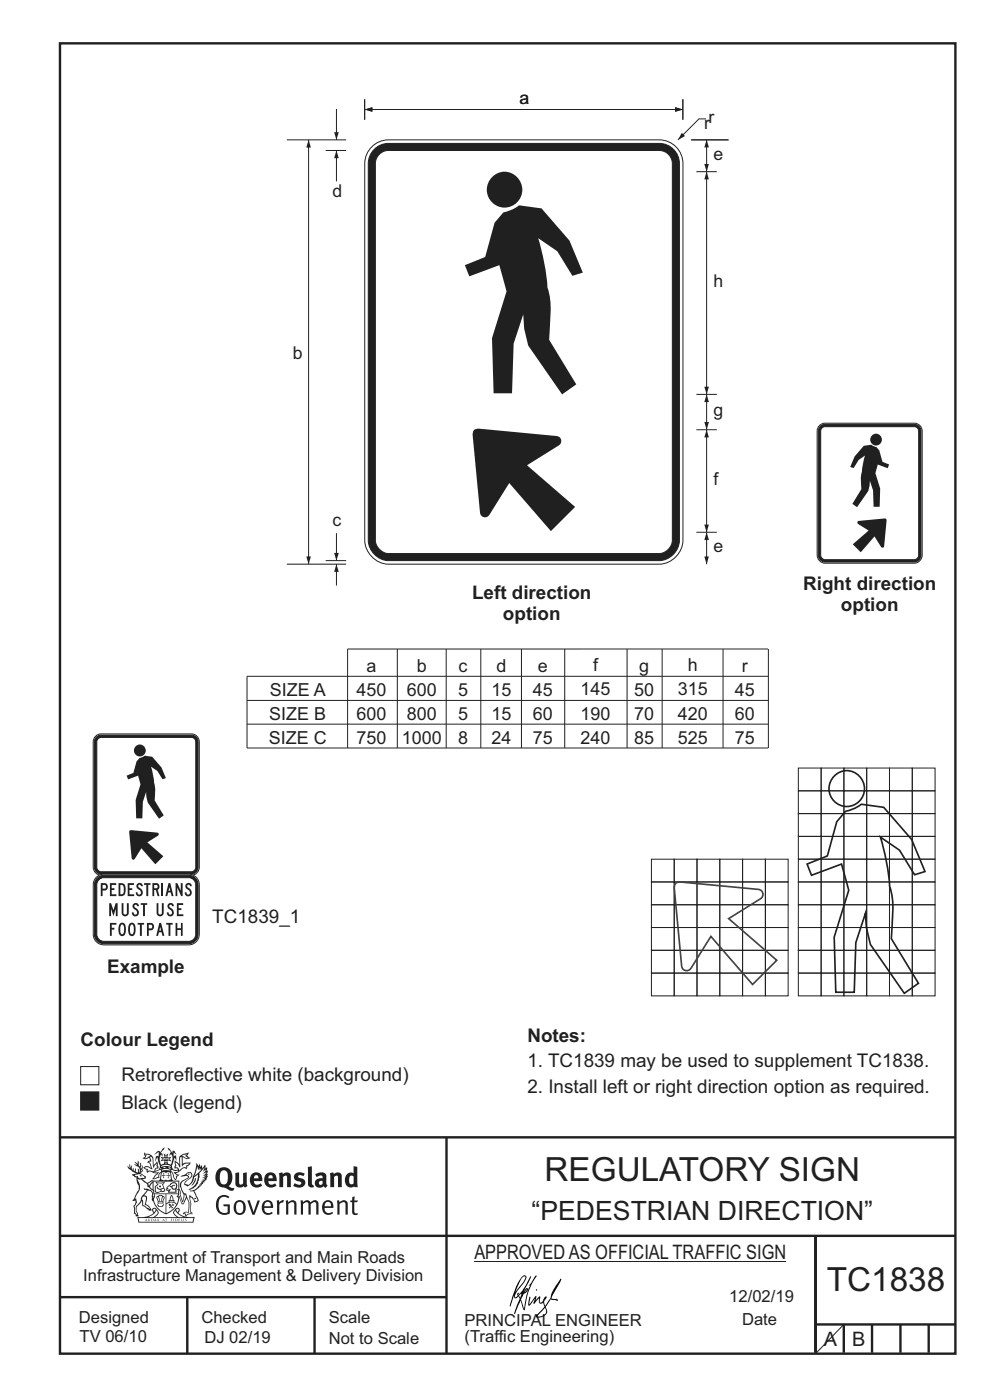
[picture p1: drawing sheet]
<svg xmlns="http://www.w3.org/2000/svg" width="210mm" height="297mm" viewBox="0 0 210 297" stroke-linecap="round" stroke-linejoin="round" font-family="sans-serif">
<g fill="none" stroke="#231f20" stroke-width=".51">
<path d="M12.7 9.2h190v278h-190zM12.7 241.3h190M94.7 241.4v45.8M12.7 275.2h82M12.7 262.2h190.1M39.7 275.2v12M66.7 275.2v12M173 262.2v24.8M173 281h29.7M179 281v6M185 281v6M191 281v6"/>
<path d="M197 281v6"/>
</g>
<path d="M17.1 231.7h3.9v3.8h-3.9z" fill-rule="evenodd" fill="#231f20" stroke="#231f20" stroke-width=".21"/>
<path d="M17.1 226.3h3.9v3.8h-3.9z" fill-rule="evenodd" fill="#fff" stroke="#231f20" stroke-width=".21"/>
<path d="M149.9 36.4v47.3" fill="none" stroke="#231f20" stroke-width=".21"/>
<g fill="#231f20">
<path d="M149.4 82h1l-.5 1.7z"/>
<path d="M149.9 36.4l.5 1.7h-1z"/>
</g>
<path d="M79.2 30.9a4.9 4.9 0 0 1 3.2-1.2h57.4a5 5 0 0 1 5.1 5v80a5.3 5.3 0 0 1-5.1 5h-57.4a5.3 5.3 0 0 1-5-5v-80a5 5 0 0 1 1.8-3.8z" fill-rule="evenodd" fill="#fff" stroke="#231f20" stroke-width=".21"/>
<path d="M79.6 31.4a4.2 4.2 0 0 1 2.8-1h57.4a4.3 4.3 0 0 1 4.3 4.3v80a4.5 4.5 0 0 1-4.3 4.2h-57.4a4.5 4.5 0 0 1-4.3-4.2v-80a4.3 4.3 0 0 1 1.5-3.3z" fill-rule="evenodd" fill="#231f20" stroke="#231f20" stroke-width=".21"/>
<path d="M80.7 32.6l1.1-.6 .6-.1h57.4a2.79 2.79 0 0 1 2.8 2.8v80a3 3 0 0 1-2.8 2.7h-57.4a3 3 0 0 1-2.8-2.7v-80a2.81 2.81 0 0 1 1.1-2.1z" fill-rule="evenodd" fill="#fff" stroke="#231f20" stroke-width=".21"/>
<g fill="#231f20">
<path d="M103.3 40.3a3.8 3.8 0 0 1 7.5 0 3.8 3.8 0 0 1-7.5 0zM106.8 45.1l-1.9 2.2-2 7.2-4.3 1.8 1 2.3 6.3-2.3 1.6 5.5-3.1 9.9 .3 11.7h3.9l.4-10.5 2-6.2 .2 3 .8 3.6 7.2 10.4 3-2.1-5.7-9.5v-1.1a32 32 0 0 0-.1-9.1l-.3-.9a47.2 47.2 0 0 0-1.9-10.5l4 2.8 3.2 5.2 2.2-.7-2.8-6.8-5.9-6.8-4.8-.6-1.7 1z" fill-rule="evenodd"/>
<path d="M100.5 91.2l1-.3 16.6 1.6a1.07 1.07 0 0 1 .9 .8 1.07 1.07 0 0 1-.4 1.2l-6.8 4.2 10.2 8.9-5.1 5.1-8.9-10.2-4.2 6.8a1.07 1.07 0 0 1-1.2 .4 1.07 1.07 0 0 1-.8-1l-1.6-16.5z" fill-rule="evenodd"/>
</g>
<path d="M77.4 23.2h67.5M144.9 21.1v4.3" fill="none" stroke="#231f20" stroke-width=".21"/>
<g fill="#231f20">
<path d="M143.2 22.7l1.7 .5-1.7 .5z"/>
<path d="M77.4 23.2l1.6-.5v1z"/>
</g>
<path d="M149.8 25.2h-1.5l-4.5 4.5" fill="none" stroke="#231f20" stroke-width=".21"/>
<path d="M144.6 28.2l.7 .7-1.5 .8z" fill="#231f20"/>
<path d="M147.7 36.4h4.4M149.9 29.6v6.8" fill="none" stroke="#231f20" stroke-width=".21"/>
<g fill="#231f20">
<path d="M149.4 34.8h1l-.5 1.6z"/>
<path d="M149.9 29.6l.5 1.7h-1z"/>
</g>
<path d="M77.4 23.2h67.5M144.9 21.1v4.3M146.6 29.7h7.9" fill="none" stroke="#231f20" stroke-width=".21"/>
<g fill="#231f20">
<path d="M143.2 22.7l1.7 .5-1.7 .5z"/>
<path d="M77.4 23.2l1.6-.5v1z"/>
</g>
<path d="M146.6 29.7h7.9M147.7 83.7h4.4M147.7 112.9h4.4M149.9 112.9v6.8" fill="none" stroke="#231f20" stroke-width=".21"/>
<g fill="#231f20">
<path d="M149.9 112.9l.5 1.7h-1z"/>
<path d="M149.4 118.1h1l-.5 1.6z"/>
</g>
<path d="M149.9 91.2v21.7" fill="none" stroke="#231f20" stroke-width=".21"/>
<g fill="#231f20">
<path d="M149.4 111.3h1l-.5 1.6z"/>
<path d="M149.9 91.2l.5 1.6h-1z"/>
</g>
<path d="M147.7 91.2h4.4M149.9 83.7v7.5" fill="none" stroke="#231f20" stroke-width=".21"/>
<g fill="#231f20">
<path d="M149.9 83.7l.5 1.6h-1z"/>
<path d="M149.4 89.5h1l-.5 1.7z"/>
</g>
<path d="M60.9 29.7h12.5M65.5 29.7v90M69.1 31.9h4.3M60.9 119.7h12.5M69.1 118.9h4.3" fill="none" stroke="#231f20" stroke-width=".21"/>
<g fill="#231f20">
<path d="M65 118.1h1l-.5 1.6z"/>
<path d="M65.5 29.7l.5 1.6h-1z"/>
</g>
<path d="M71.4 113.1v5.8" fill="none" stroke="#231f20" stroke-width=".21"/>
<path d="M70.9 117.3h1l-.5 1.6z" fill="#231f20"/>
<path d="M71.4 23.1v6.6" fill="none" stroke="#231f20" stroke-width=".21"/>
<path d="M70.9 28h1l-.5 1.7z" fill="#231f20"/>
<path d="M71.4 119.7v4.5" fill="none" stroke="#231f20" stroke-width=".21"/>
<path d="M71.4 119.7l.5 1.6h-1z" fill="#231f20"/>
<path d="M71.4 31.9v6.6" fill="none" stroke="#231f20" stroke-width=".21"/>
<path d="M71.4 31.9l.5 1.7h-1z" fill="#231f20"/>
<path d="M77.4 21.1v4.3" fill="none" stroke="#231f20" stroke-width=".21"/>
<path d="M173.8 90.3l.8-.5h.4h19a1.67 1.67 0 0 1 1.6 1.6v26.4a1.75 1.75 0 0 1-1.6 1.7h-19a1.73 1.73 0 0 1-1.7-1.7v-26.4l.1-.4z" fill-rule="evenodd" fill="#fff" stroke="#231f20" stroke-width=".21"/>
<path d="M174.2 90.3l.8-.3h19a1.42 1.42 0 0 1 1.4 1.4v26.4a1.5 1.5 0 0 1-1.4 1.4h-19a1.48 1.48 0 0 1-1.4-1.4v-26.4l.1-.4z" fill-rule="evenodd" fill="#231f20" stroke="#231f20" stroke-width=".21"/>
<path d="M174.4 90.8l.6-.3h19a.93 .93 0 0 1 .9 .9v26.4a1.01 1.01 0 0 1-.9 .9h-19a.99 .99 0 0 1-.9-.9v-26.4z" fill-rule="evenodd" fill="#fff" stroke="#231f20" stroke-width=".21"/>
<g fill="#231f20">
<path d="M184.6 93.3a1.25 1.25 0 0 0 2.5 0 1.25 1.25 0 0 0-2.5 0zM183.2 94.6l1.6-.2 1.1 .5 .6 .7 .7 2.4 1.4 .6-.3 .7-2.1-.7-.5 1.8 1 3.3-.1 3.8h-1.3l-.1-3.5-.7-2-.3 2.2-2.4 3.4-1-.7 1.9-3.1a17.3 17.3 0 0 1 .6-6.6l.2-.5-1.4 .9-1 1.7-.7-.2 .9-2.3z" fill-rule="evenodd"/>
<path d="M182 110.6l5.7-.6 .3 .1 .1 .3-.6 5.7-.4 .1-.2-.1-1.4-2.3-2.9 3.4-1.7-1.7 3.4-2.9-2.3-1.5-.1-.1z" fill-rule="evenodd"/>
</g>
<g fill="none" stroke="#231f20" stroke-width=".35">
<path d="M179.4 172.1l1.6-.5 1.7-1 4.8 .7 5.9 6.8 2.8 6.8-2.2 .7-3.2-5.2-4-2.8a47.2 47.2 0 0 1 1.9 10.4 20.8 20.8 0 0 1 .5 8.9l-.1 2.3 5.7 9.4-3 2.1-7.2-10.3-.8-3.6-.2-3-2.1 6.2-.3 10.5h-3.9l-.3-11.7 3-9.9-1.5-5.6-6.4 2.4-.9-2.4 4.3-1.7 2-7.3z"/>
<circle cx="179.6" cy="167.3" r="3.8"/>
</g>
<g fill="none" stroke="#231f20" stroke-width=".21">
<path d="M169.4 162.9h4.8v4.9h-4.8zM169.4 167.8h4.8v4.8h-4.8zM169.4 172.6h4.8v4.9h-4.8zM169.4 177.5h4.8v4.8h-4.8zM174.2 162.9h4.8v4.9h-4.8zM174.2 167.8h4.8v4.8h-4.8zM174.2 172.6h4.8v4.9h-4.8zM174.2 177.5h4.8v4.8h-4.8zM179 162.9h4.9v4.9h-4.9zM179 167.8h4.9v4.8h-4.9zM179 172.6h4.9v4.9h-4.9zM179 177.5h4.9v4.8h-4.9z"/>
<path d="M183.9 162.9h4.8v4.9h-4.8zM183.9 167.8h4.8v4.8h-4.8zM183.9 172.6h4.8v4.9h-4.8zM183.9 177.5h4.8v4.8h-4.8zM188.7 162.9h4.8v4.9h-4.8zM188.7 167.8h4.8v4.8h-4.8zM188.7 172.6h4.8v4.9h-4.8zM188.7 177.5h4.8v4.8h-4.8zM193.5 162.9h4.9v4.9h-4.9zM193.5 167.8h4.9v4.8h-4.9zM193.5 172.6h4.9v4.9h-4.9zM193.5 177.5h4.9v4.8h-4.9z"/>
<path d="M138.2 182.3h4.8v4.8h-4.8zM138.2 187.1h4.8v4.9h-4.8zM138.2 192h4.8v4.8h-4.8zM138.2 196.8h4.8v4.8h-4.8zM143 182.3h4.9v4.8h-4.9zM143 187.1h4.9v4.9h-4.9zM143 192h4.9v4.8h-4.9zM143 196.8h4.9v4.8h-4.9zM147.9 182.3h4.8v4.8h-4.8zM147.9 187.1h4.8v4.9h-4.8zM147.9 192h4.8v4.8h-4.8zM147.9 196.8h4.8v4.8h-4.8z"/>
<path d="M152.7 182.3h4.8v4.8h-4.8zM152.7 187.1h4.8v4.9h-4.8zM152.7 192h4.8v4.8h-4.8zM152.7 196.8h4.8v4.8h-4.8zM157.5 182.3h4.9v4.8h-4.9zM157.5 187.1h4.9v4.9h-4.9zM157.5 192h4.9v4.8h-4.9zM157.5 196.8h4.9v4.8h-4.9zM162.4 182.3h4.8v4.8h-4.8zM162.4 187.1h4.8v4.9h-4.8zM162.4 192h4.8v4.8h-4.8zM162.4 196.8h4.8v4.8h-4.8z"/>
<path d="M169.4 182.3h4.8v4.8h-4.8zM169.4 187.1h4.8v4.9h-4.8zM169.4 192h4.8v4.8h-4.8zM169.4 196.8h4.8v4.8h-4.8zM174.2 182.3h4.8v4.8h-4.8zM174.2 187.1h4.8v4.9h-4.8zM174.2 192h4.8v4.8h-4.8zM174.2 196.8h4.8v4.8h-4.8zM179 182.3h4.9v4.8h-4.9zM179 187.1h4.9v4.9h-4.9zM179 192h4.9v4.8h-4.9zM179 196.8h4.9v4.8h-4.9z"/>
<path d="M183.9 182.3h4.8v4.8h-4.8zM183.9 187.1h4.8v4.9h-4.8zM183.9 192h4.8v4.8h-4.8zM183.9 196.8h4.8v4.8h-4.8zM188.7 182.3h4.8v4.8h-4.8zM188.7 187.1h4.8v4.9h-4.8zM188.7 192h4.8v4.8h-4.8zM188.7 196.8h4.8v4.8h-4.8zM193.5 182.3h4.9v4.8h-4.9zM193.5 187.1h4.9v4.9h-4.9zM193.5 192h4.9v4.8h-4.9zM193.5 196.8h4.9v4.8h-4.9z"/>
<path d="M138.2 201.6h4.8v4.9h-4.8zM138.2 206.5h4.8v4.8h-4.8zM143 201.6h4.9v4.9h-4.9zM143 206.5h4.9v4.8h-4.9zM147.9 201.6h4.8v4.9h-4.8zM147.9 206.5h4.8v4.8h-4.8zM152.7 201.6h4.8v4.9h-4.8zM152.7 206.5h4.8v4.8h-4.8zM157.5 201.6h4.9v4.9h-4.9zM157.5 206.5h4.9v4.8h-4.9zM162.4 201.6h4.8v4.9h-4.8zM162.4 206.5h4.8v4.8h-4.8z"/>
<path d="M169.4 201.6h4.8v4.9h-4.8zM169.4 206.5h4.8v4.8h-4.8zM174.2 201.6h4.8v4.9h-4.8zM174.2 206.5h4.8v4.8h-4.8zM179 201.6h4.9v4.9h-4.9zM179 206.5h4.9v4.8h-4.9zM183.9 201.6h4.8v4.9h-4.8zM183.9 206.5h4.8v4.8h-4.8zM188.7 201.6h4.8v4.9h-4.8zM188.7 206.5h4.8v4.8h-4.8zM193.5 201.6h4.9v4.9h-4.9zM193.5 206.5h4.9v4.8h-4.9z"/>
</g>
<path d="M143.3 187.4l1-.3 16.5 1.6a1.07 1.07 0 0 1 1 .8 1.07 1.07 0 0 1-.5 1.2l-6.7 4.2 10.2 8.8-2.6 2.6-2.6 2.6-8.8-10.2-4.2 6.7a1.07 1.07 0 0 1-1.2 .5 1.07 1.07 0 0 1-.8-1l-1.6-16.6z" fill="none" stroke="#414142" stroke-width=".35"/>
<path d="M20.3 156.2l.7-.4 .4-.1h19.2a1.68 1.68 0 0 1 1.7 1.7v26.6a1.75 1.75 0 0 1-1.7 1.7h-19.2a1.76 1.76 0 0 1-1.6-1.7v-26.6v-.5z" fill-rule="evenodd" fill="#fff" stroke="#231f20" stroke-width=".21"/>
<path d="M20.6 156.2l.8-.2h19.2a1.43 1.43 0 0 1 1.4 1.4v26.6a1.5 1.5 0 0 1-1.4 1.5h-19.2a1.51 1.51 0 0 1-1.4-1.5v-26.6l.1-.5z" fill-rule="evenodd" fill="#231f20" stroke="#231f20" stroke-width=".21"/>
<path d="M20.8 156.7l.6-.2h19.2a.93 .93 0 0 1 .9 .9v26.6a1.01 1.01 0 0 1-.9 1h-19.2a1.02 1.02 0 0 1-.9-1v-26.6z" fill-rule="evenodd" fill="#fff" stroke="#231f20" stroke-width=".21"/>
<g fill="#231f20">
<path d="M28.4 159.2a1.26 1.26 0 0 1 2.5 0 1.26 1.26 0 0 1-2.5 0zM29.6 160.8l-.6 .8-.7 2.4-1.4 .6 .3 .8 2.1-.8 .5 1.8-1 3.3 .1 3.9h1.3l.1-3.5 .7-2.1 .3 2.2 2.4 3.5 1-.7-1.9-3.2a17.5 17.5 0 0 0-.6-6.6l-.2-.5 1.4 .9 1.1 1.7 .7-.2-.9-2.3-2-2.2-1.6-.3z" fill-rule="evenodd"/>
<path d="M27.5 176.2l.3-.1 5.8 .7 .1 .3-.2 .2-2.2 1.4 3.4 3-1.8 1.7-2.9-3.4-1.4 2.3-.2 .1-.4-.1-.6-5.8z" fill-rule="evenodd"/>
</g>
<path d="M20.4 186.1l1-.6h.6h18a2.26 2.26 0 0 1 2.3 2.2v10.5a2.26 2.26 0 0 1-2.3 2.3h-18a2.26 2.26 0 0 1-2.2-2.3v-10.5l.1-.6z" fill-rule="evenodd" fill="#fff" stroke="#231f20" stroke-width=".21"/>
<path d="M20.6 186.3l.9-.5 .5-.1h18a2.01 2.01 0 0 1 2 2v10.5a2.01 2.01 0 0 1-2 2h-18a2.01 2.01 0 0 1-2-2v-10.5l.1-.5z" fill-rule="evenodd" fill="#231f20" stroke="#231f20" stroke-width=".21"/>
<path d="M20.8 186.8l.8-.5 .4-.1h18a1.51 1.51 0 0 1 1.5 1.5v10.5a1.51 1.51 0 0 1-1.5 1.5h-18a1.51 1.51 0 0 1-1.5-1.5v-10.5z" fill-rule="evenodd" fill="#fff" stroke="#231f20" stroke-width=".21"/>
<g fill="#231f20">
<path d="M23.3 195.8h1.4v.4h-1v.6h.6v.4h-.6v1.4h-.4z"/>
<path d="M29.2 195.8h1.4v.4h-.5v2.4h-.4v-2.4h-.5z"/>
<path d="M35.3 195.8h1.3v.4h-.5v2.4h-.4v-2.4h-.4z"/>
<path d="M37.2 195.8h.4v1.1h.8v-1.1h.3v2.8h-.3v-1.3h-.8v1.3h-.4z"/>
<path d="M23.2 191.6h.4l.5 1.5 .4-1.5h.5v2.8h-.4v-1.6l-.5 1.6-.5-1.6v1.6h-.4z"/>
<path d="M25.8 191.6h.4v2.1a.36 .36 0 0 0 .4 .3 .36 .36 0 0 0 .3-.3v-2.1h.4v2.1a.75 .75 0 0 1-.7 .7 .75 .75 0 0 1-.8-.7z"/>
<path d="M28.3 191.8a.68 .68 0 0 1 .8-.2 .68 .68 0 0 1 .4 .7h-.4a.3 .3 0 0 0-.3-.4 .3 .3 0 0 0-.3 .3v.2a1.12 1.12 0 0 1 .6 1.9 .76 .76 0 0 1-.8 0 .76 .76 0 0 1-.3-.7h.4a.4 .4 0 0 0 .5 .4 .4 .4 0 0 0 .1-.7l-.1-.1a.89 .89 0 0 1-.6-1.4z"/>
<path d="M29.9 191.6h1.3v.4h-.5v2.4h-.4v-2.4h-.4z"/>
<path d="M33.2 191.6h.4v2.1a.36 .36 0 0 0 .4 .3 .36 .36 0 0 0 .3-.3v-2.1h.4v2.1a.75 .75 0 0 1-.7 .7 .75 .75 0 0 1-.8-.7z"/>
<path d="M35.7 191.8a.68 .68 0 0 1 .8-.2 .68 .68 0 0 1 .4 .7h-.4a.3 .3 0 0 0-.3-.4 .3 .3 0 0 0-.3 .3l.1 .2a1.12 1.12 0 0 1 .5 1.9 .76 .76 0 0 1-.8 0 .76 .76 0 0 1-.3-.7h.4a.4 .4 0 0 0 .5 .4 .4 .4 0 0 0 .1-.7l-.1-.1a.89 .89 0 0 1-.6-1.4z"/>
<path d="M37.5 191.6h1.4v.4h-1v.7h.6v.4h-.6v.9h1v.4h-1.4z"/>
<path d="M23.3 187.4h1.3v.4h-.9v.6h.6v.4h-.6v.9h1v.4h-1.4z"/>
<path d="M27.1 187.4h1.3v.4h-.9v.6h.6v.4h-.6v.9h1v.4h-1.4z"/>
<path d="M29.1 187.5a.68 .68 0 0 1 .8-.1 .68 .68 0 0 1 .4 .6h-.4a.3 .3 0 0 0-.3-.3 .3 .3 0 0 0-.3 .3l.1 .2a1.12 1.12 0 0 1 .5 1.9 .76 .76 0 0 1-.8 0 .76 .76 0 0 1-.3-.8h.4a.4 .4 0 0 0 .5 .5 .4 .4 0 0 0 .1-.7l-.1-.2a.89 .89 0 0 1-.6-1.4z"/>
<path d="M30.6 187.4h1.3v.3h-.5v2.4h-.4v-2.4h-.4z"/>
<path d="M25.4 196l-.3 1.2a1.17 1.17 0 0 0 .8 1.4 1.31 1.31 0 0 0 .8-1.7 .81 .81 0 0 0-.3-1 .81 .81 0 0 0-1 .1zM25.7 196.2l.2-.1a1.52 1.52 0 0 1 0 2.1 1.44 1.44 0 0 1-.2-2z"/>
<path d="M27.5 196l-.3 1.2a1.17 1.17 0 0 0 .8 1.4 1.31 1.31 0 0 0 .8-1.7 .81 .81 0 0 0-.3-1 .81 .81 0 0 0-1 .1zM27.8 196.2l.2-.1a1.52 1.52 0 0 1 0 2.1 1.44 1.44 0 0 1-.2-2z"/>
<path d="M31.2 195.8v2.8h.4v-1.2a.82 .82 0 0 0 1.1-.6 .82 .82 0 0 0-.7-1zM31.6 196.2h.4a.42 .42 0 0 1 .3 .4 .42 .42 0 0 1-.3 .4h-.4z"/>
<path d="M34 196.7l.2 .7h-.4zM33.8 195.8l-.7 2.8h.4l.2-.8h.6l.2 .8h.4l-.7-2.8z"/>
<path d="M21.4 187.4v2.7h.4v-1.2a.82 .82 0 0 0 1.1-.5 .82 .82 0 0 0-.7-1zM21.8 187.8h.4a.42 .42 0 0 1 .3 .3 .42 .42 0 0 1-.3 .4h-.4z"/>
<path d="M25.1 187.4v2.7a1.12 1.12 0 0 0 1.4-.4 2.5 2.5 0 0 0-.2-2.2zM25.5 187.8a.75 .75 0 0 1 .8 1l-.2 .8-.6 .1z"/>
<path d="M32.3 187.4v2.7h.4v-1.3h.4l.3 1.3h.4l-.4-1.3a.76 .76 0 0 0 .4-.8 .76 .76 0 0 0-.6-.6zM32.7 187.8h.6l.1 .3-.1 .3h-.6z"/>
</g>
<path d="M34.5 187.4v2.7" fill="none" stroke="#231f20" stroke-width=".38"/>
<g fill="#231f20">
<path d="M37.2 187.4h.4l.7 1.6v-1.6h.4v2.7h-.3l-.8-1.8v1.8h-.4z"/>
<path d="M39.5 187.5a.68 .68 0 0 1 .8-.1 .68 .68 0 0 1 .4 .6h-.4a.3 .3 0 0 0-.3-.3 .3 .3 0 0 0-.3 .3v.2a1.12 1.12 0 0 1 .6 1.9 .76 .76 0 0 1-.8 0 .76 .76 0 0 1-.3-.8h.4a.4 .4 0 0 0 .5 .5 .4 .4 0 0 0 .1-.7l-.1-.2a.89 .89 0 0 1-.6-1.4z"/>
<path d="M35.9 188.2l.2 .8h-.4zM35.7 187.4l-.6 2.7h.4l.2-.7h.5l.2 .7h.4l-.7-2.7z"/>
</g>
<g fill="none" stroke="#231f20" stroke-width=".21">
<path d="M84.3 137.7v21M94.6 137.7v21M102 137.7v21M110.6 137.7v21M119.8 137.7v21M133 137.7v21M140.5 137.7v21M153.4 137.7v21M162.9 137.7h-89.2v21M163 137.7l-.1 21h-110.5v-15.2M52.4 148.6h110.6M52.4 143.5h110.5"/>
<path d="M52.4 153.6h110.5"/>
</g>
<g fill="#231f20">
<path d="M47 248.5a2.55 2.55 0 0 0 0 2.7l.3 .1a.81 .81 0 0 0 1-.9v-.6a1.04 1.04 0 0 0-1.1-1.5zM46.3 248.1a1.82 1.82 0 0 1 2.1-.2 1.82 1.82 0 0 1 .9 1.9 2.29 2.29 0 0 1-.8 1.9l.7 .3h.5l-.2 .6a2.87 2.87 0 0 1-2-.7 2.12 2.12 0 0 1-1.6-3.1z" fill-rule="evenodd"/>
<path d="M49.9 248.9l.8-.2v2a.46 .46 0 0 0 .3 .6 .46 .46 0 0 0 .6-.3v-2.1l.7-.2v2.4l.2 .5-.5 .4-.3-.3a1.02 1.02 0 0 1-1.2 .2 1.02 1.02 0 0 1-.6-1.1z" fill-rule="evenodd"/>
<path d="M54 249.5l-.1 .5h.9a.49 .49 0 0 0-.2-.6 .49 .49 0 0 0-.6 .1zM53.4 249.1a1.34 1.34 0 0 1 1.6-.2 1.34 1.34 0 0 1 .7 1.5v.2h-1.8a.77 .77 0 0 0 .5 .8 .77 .77 0 0 0 .9-.4l.3 .5a1.59 1.59 0 0 1-2 .2 1.59 1.59 0 0 1-.5-2z" fill-rule="evenodd"/>
<path d="M57.1 249.5l-.2 .5h1a.49 .49 0 0 0-.2-.6 .49 .49 0 0 0-.6 .1zM56.4 249.1a1.34 1.34 0 0 1 1.6-.2 1.34 1.34 0 0 1 .7 1.5v.2h-1.8a.77 .77 0 0 0 .5 .8 .77 .77 0 0 0 .9-.4l.4 .5a1.59 1.59 0 0 1-2.1 .2 1.59 1.59 0 0 1-.5-2z" fill-rule="evenodd"/>
<path d="M59.2 248.9l.7-.2 .1 .4a.95 .95 0 0 1 1-.3 .95 .95 0 0 1 .7 .8v2.3h-.8v-2.3a.46 .46 0 0 0-.8 .1v2.2h-.8z" fill-rule="evenodd"/>
<path d="M62.6 249.1a1.75 1.75 0 0 1 2-.1l-.2 .5-.6-.2a.43 .43 0 0 0-.6 .3l.4 .3a1.04 1.04 0 0 1 1.2 1.1 1.04 1.04 0 0 1-1.4 1l-1.2-.4 .3-.6 1 .4 .4-.4a.88 .88 0 0 0-1-.5l-.4-.2-.1-.4z" fill-rule="evenodd"/>
<path d="M65.3 247.6l.8-.2 .1 3.8 .3 .2 .1 .5a.88 .88 0 0 1-1-.1 .88 .88 0 0 1-.3-1z" fill-rule="evenodd"/>
<path d="M67.8 250.6a.43 .43 0 0 0-.1 .7 .43 .43 0 0 0 .7-.1v-.7zM66.8 249.2a1.7 1.7 0 0 1 2.4 .1v1.8l.3 .4-.4 .5-.5-.3a1.03 1.03 0 0 1-1.7-.2 1.03 1.03 0 0 1 .8-1.5h.7v-.4a.8 .8 0 0 0-1.2 .1z" fill-rule="evenodd"/>
<path d="M70 248.9l.7-.2 .1 .4a.95 .95 0 0 1 1-.3 .95 .95 0 0 1 .7 .8v2.3h-.8v-2.3a.46 .46 0 0 0-.8 .1v2.2h-.8z" fill-rule="evenodd"/>
<path d="M74.3 249.5a1.48 1.48 0 0 0 0 1.7h.5l.2-.1v-1.5l-.3-.2zM75 247.4l.8 .1 .1 4.4h-.7l-.1-.2a1.26 1.26 0 0 1-1.4 0 1.26 1.26 0 0 1-.5-1.3 1.29 1.29 0 0 1 .4-1.3 1.29 1.29 0 0 1 1.4-.2z" fill-rule="evenodd"/>
<path d="M46.4 253.9a1.72 1.72 0 0 1 2.3 0l-.3 .3a1.24 1.24 0 0 0-1.4-.2 1.24 1.24 0 0 0-.6 1.4 1.49 1.49 0 0 0 1.2 2l.7-.2v-1.3h-.8l-.1-.4h1.4v1.9a1.93 1.93 0 0 1-2.3 0 1.93 1.93 0 0 1-.7-2.2l.2-.7z" fill-rule="evenodd"/>
<path d="M50.4 255.1a1.65 1.65 0 0 0 .2 2.2 .99 .99 0 0 0 1-1.4 .78 .78 0 0 0-.4-.8 .78 .78 0 0 0-.8 0zM50 254.9a1.33 1.33 0 0 1 1.6-.1 1.33 1.33 0 0 1 .5 1.4 1.31 1.31 0 0 1-1.3 1.6 1.31 1.31 0 0 1-1.2-1.6v-.6z" fill-rule="evenodd"/>
<path d="M52.5 254.7l.5-.1 .8 2.6 .8-2.5h.5l-1.1 3h-.5z" fill-rule="evenodd"/>
<path d="M56.3 255.2l-.2 .7h1.3a.7 .7 0 0 0-.3-.8 .7 .7 0 0 0-.8 .1zM55.9 255a1.22 1.22 0 0 1 1.5-.2 1.22 1.22 0 0 1 .5 1.5h-1.8a.93 .93 0 0 0 .5 1 .93 .93 0 0 0 1.1-.2l.2 .3a1.43 1.43 0 0 1-1.8 .1 1.43 1.43 0 0 1-.6-1.7z" fill-rule="evenodd"/>
<path d="M58.7 254.7l.4-.1 .1 .5 .4-.4 .6-.1-.1 .6a.66 .66 0 0 0-.9 .6v1.9h-.4z" fill-rule="evenodd"/>
<path d="M60.6 254.8l.4-.2 .1 .5a.94 .94 0 0 1 1-.5 .94 .94 0 0 1 .8 .8v2.3h-.5l-.1-2.5a.81 .81 0 0 0-1.2 .3v2.2h-.4z" fill-rule="evenodd"/>
<path d="M63.7 254.7l.5-.1 .1 .5 .4-.3a.78 .78 0 0 1 1.2 .3 .9 .9 0 0 1 .9-.5 .9 .9 0 0 1 .8 .8v2.3h-.5l-.1-2.5a.67 .67 0 0 0-1.1 .3v2.2h-.5v-2.4l-.4-.2-.7 .4v2.2h-.5z" fill-rule="evenodd"/>
<path d="M69.1 255.2l-.2 .7h1.3a.7 .7 0 0 0-.3-.8 .7 .7 0 0 0-.8 .1zM68.7 255a1.22 1.22 0 0 1 1.5-.2 1.22 1.22 0 0 1 .5 1.5h-1.8a.93 .93 0 0 0 .4 1 .93 .93 0 0 0 1.2-.2l.2 .3a1.44 1.44 0 0 1-1.8 .1 1.44 1.44 0 0 1-.6-1.7z" fill-rule="evenodd"/>
<path d="M71.5 254.8l.4-.2 .1 .5a.94 .94 0 0 1 1-.5 .94 .94 0 0 1 .8 .8v2.3h-.5l-.1-2.5a.81 .81 0 0 0-1.2 .3v2.2h-.4z" fill-rule="evenodd"/>
<path d="M74.7 253.9l.5-.1v.9h.7l-.1 .4h-.6v2.1l.1 .2h.5l.1 .3a.75 .75 0 0 1-1.2-.6v-2h-.4v-.4h.4z" fill-rule="evenodd"/>
<path d="M30.8 244.9l1.1 .3-.9 .5h-.4l.6-.5zM31.8 245.5l.2-.1a2.44 2.44 0 0 1 .5 1.9l.1 .5 .6-1-.1 .6 .3 .3a.57 .57 0 0 0-.6 .8l-1-.2-.5 .2 .2-.5-.8-.3 .7-.1 .9 .5 .1-.1-.6-1.3-.2-.1 .5-.1zM30.7 244.4l-.1 .5 .2 .4-.6 .4a1.04 1.04 0 0 0 1.4-.1l.2 .6-.3 .1-.2 .4a.94 .94 0 0 1 .8 1.1l-.2-.1a1.16 1.16 0 0 0-1.5-.1l.3 .4 .4 .2 .1 .5 .2 .1 .1-.2a.94 .94 0 0 1 1.1 .3h.8l-1.2 1.2a1.13 1.13 0 0 0 1.2-.2l.4-.1v-.4l.4-.7a.83 .83 0 0 0-.6 1h-.3l-.7 .3 1.1-1.4-.5 .2-.5-.1 1.3-.5-.1-.2-.9 .4v-.3l.2-.2 .3 .1 .1-.3-.2-.4 .1-.6-.2-.3-.7 .9v-.7a1.42 1.42 0 0 0-1.6-1.8z" fill-rule="evenodd"/>
<path d="M38.5 245.3l.5-.3 .7-.1-.6 .3 .8 .5h-.3zM38.3 245.5h.2l.1 2a1.69 1.69 0 0 1 1.6-.7l-.8 .5 .1 .5a1.1 1.1 0 0 0-1.5 .6l-.1-.5-.2-.2h-.5l.3-.4-.3-.7a1.42 1.42 0 0 1 .9 1.1l.2-.1zM37.1 246.2l.1 1-.2 .3 .1 .5 .5-.1 .2 .2a.96 .96 0 0 1-1.2-.1l-.1 .1a1.06 1.06 0 0 0 1.3 .2v.1a.72 .72 0 0 1-.9 .2l.2 .5 .6 .2-.4 .2-.1 .7-.2-.4-.4-1.1-.4-.4 .4 .9a1.54 1.54 0 0 0 .7 1.2l.2-.3a.58 .58 0 0 1 .4-.7l.2-.2h-.3l-.5-.3 .9-.5a.93 .93 0 0 1 1.2-.5v.2l.2-.2 .1-.5a.99 .99 0 0 0 .7-.8l-1.3 .1-.3 .2-.1-1.4 .9 .4 .9-.3h-.4l-.5-.4 .4-.7-.6 .2a1.46 1.46 0 0 0-1.4 2.1l.1 .4-.3-.4z" fill-rule="evenodd"/>
<path d="M35.6 248.9l.2 .1-.1 .3 .4 .1-.4 .1v.5l-.1-.6h-.3l.3-.1z" fill-rule="evenodd"/>
<path d="M34.6 248.9l.2 .1v.3l.3 .1h-.3l-.1 .6v-.5l-.4-.1 .4-.1z" fill-rule="evenodd"/>
<path d="M34.3 248.8a.57 .57 0 0 1 .9 .2 .57 .57 0 0 1 .9-.2l.2 1.4h-.2a.57 .57 0 0 1-.9 0 .69 .69 0 0 1-1.1 0zM34.2 248.1l-.3 2.1-.1 .4h2.9l-.2-.4-.3-2.1h-.2v.3l-.8-.2-.8 .2v-.3z" fill-rule="evenodd"/>
<path d="M34.2 252.4a.3 .3 0 0 0 .6 0 .3 .3 0 0 0-.6 0zM33.3 251l.3 .3-.3 .3a.79 .79 0 0 0 0 1.3l.8-.2-.1-.3a.55 .55 0 0 1-.7-.6h.1l.2 .3 .3 .1 .8-.2-.4-.7 .4-.3-.7 .1zM33 250.7l1.1 .2 .9-.2-.4 .7 .4 1.1a.56 .56 0 0 1-.8 .3l-.2 .1a.73 .73 0 0 1-.9 .1 .73 .73 0 0 1-.3-.9v-.4l.6-.4z" fill-rule="evenodd"/>
<path d="M35.6 251.9l.7-.5a.58 .58 0 0 1 1-.1 .58 .58 0 0 1-.4 .9l-.3-.3a.43 .43 0 0 1 .6-.3v-.1a.57 .57 0 0 0-.8 .2l-.2-.1-.3 .1 .5 .2a.55 .55 0 0 0 .8 .4v.5h-1.3l.4-.3-.2-.2-.6 .1 .2-.2-.2-.1zM35.4 251.8l-.1 .2a.39 .39 0 0 0 .2 .6h.3l-.2 .4h1.9l-.1-.7a.86 .86 0 0 0-.1-1.4 .86 .86 0 0 0-1.3 .4z" fill-rule="evenodd"/>
<path d="M36 254.8h.8v.2h-.8zM36.4 253.8l.2 .8h-.4zM36.4 253.5l-.3 .5-.1 .6h-.2v.4l-.7 .4 .2 .2a1.48 1.48 0 0 1 2.1 .1l.2-.1-.6-.5v-.5h-.2l-.1-.6z" fill-rule="evenodd"/>
<path d="M35.8 255.4l.4 .1 .1 .3 .3-.2-.2-.2a.38 .38 0 0 1 .5 .5l-.2-.2-.3 .3 .4 .2-.4 .2-.1-.4-.4 .4-.1-.2 .4-.3-.1-.1-.2 .1z" fill-rule="evenodd"/>
<path d="M34.5 254h.2v.2l-.2 .6h-.2zM33.6 255.3h.9v.2a.55 .55 0 0 1-.8 .4v-.2l-.2-.1zM33.4 254h.2l.2 .8h-.2zM33.6 255h.8l.1 .1-.8 .1zM33.8 253.7h.5l-.2 1.1h-.1zM33.3 253.8l-.1 .3 .3 1.1a.48 .48 0 0 0-.1 .6 .48 .48 0 0 0 .5 .3l.5-.1a.49 .49 0 0 0 .2-.8l.3-1.1-.1-.3a1.42 1.42 0 0 0-1.5 0z" fill-rule="evenodd"/>
<path d="M33.7 251.5l.4 .1 .1 .3h-.3z" fill-rule="evenodd"/>
<path d="M41.3 250.1l.3-.2-.2 .9-.6 .7h-.2l.5-.7z" fill-rule="evenodd"/>
<path d="M39.7 249l.3-.2 .5 .2a.88 .88 0 0 1-.6 1.1 1.22 1.22 0 0 0-.8 1.3l.5 .2a.72 .72 0 0 0 .9-.4l.5-.8 .2-.6 .8-.6v.3a2.85 2.85 0 0 1-2 2.8l.1 .1a2.13 2.13 0 0 0 1.9-1.5v-.2a2.01 2.01 0 0 0 .3-1.8l1.1-1.3-.4 1 .7-.5-.7 1 .8-.4-.8 .8 .7-.1-.9 .5 .8-.1-.8 .4h.8l-.9 .3 .3 .2h-.4l.2 .3h-.3l.1 .3h-.4l.2 .3h-.2a2.16 2.16 0 0 1-2 1l.1 .2h.4a.76 .76 0 0 1 .7 .7l.5 1.2-.6 .2a1.45 1.45 0 0 0-1.1-1.3l.2 1.8-.1 1.8 .4 .3a1.07 1.07 0 0 0-1.2 .4v-.3l-.5-.2a.87 .87 0 0 1 1.1-.1v-.7a4.4 4.4 0 0 0-.6-3.1v-.3h-.3a2.16 2.16 0 0 1-.7-2.2l.3-.3 1.2-.8a.55 .55 0 0 0-.4-.8zM37.8 252.4a.76 .76 0 0 1 .3 1.1l.6 1.6 .4-1.7 .2 .1a.61 .61 0 0 1-.1 .9l-.3 .9h-.2l-.7-1.6-.3 .1a1.18 1.18 0 0 0 .1-1.4zM41.8 247.5l.2 .8 .3-.6v.6l.4-.5a1.9 1.9 0 0 1-1.1 1.4l-.4 .3zM38.3 249.6l1.3-.1 .2 .1v.3l-.5 .3a1.26 1.26 0 0 0-.9 1.9l.2 .6a1.84 1.84 0 0 1 .1 2.1l-.4-1.3a.96 .96 0 0 0-.4-1.3l-.4 .3a.78 .78 0 0 1 0 1.2l.1 .3h.4l.4 1.1a.38 .38 0 0 0 .2 .4 .38 .38 0 0 0 .4-.1l.6-1.2a2.94 2.94 0 0 1 .4 2.5l-.1 .5-.8-.1-.3 .4v.2l.4-.1 .1 .4 .2 .1a1.02 1.02 0 0 1 1.3-.5v-.4l-.3-.1 .1-1.8-.3-1.3 .1 .1a1.14 1.14 0 0 1 .8 .9 .63 .63 0 0 0 .8-.2 .63 .63 0 0 0-.1-.9l-.7-1.2 .9-.6 .2-.3 .3-.1-.1-.2h.4l-.1-.3h.3l-.1-.3 .5-.1-.2-.2 .6-.4v-.2h-.2l.4-.5-.3 .1 .3-.6-.4 .1 .4-.5v-.3l-.3 .2 .2-.6-.1-.3-.4 .3v-.8l-.6 .8-.2-.7-.2 .4-.3-.7-.1 .6-.5-.8-.1 1.4-.6 1.9a1.81 1.81 0 0 1-1 1.4l-.6-.2a1.75 1.75 0 0 1 1.1-1.2 .75 .75 0 0 0 .1-1.3 .75 .75 0 0 0-1.1 .5z" fill-rule="evenodd"/>
<path d="M41.2 254.1h.3l.2 .3h-.4z" fill-rule="evenodd"/>
<path d="M29.4 258.4h11.6l-.1 .8h-11.4zM31.4 258.2l.4-.1a2.48 2.48 0 0 0 1.4-1.3l.3 .5-.5 .6-.5 .3zM32.5 256.6l.3-.2 .2 .2-.3 .6zM37.2 256.8a2.65 2.65 0 0 0 1.8 1.4h-1.1l-.5-.3-.5-.6zM37.4 256.6l.2-.2 .3 .2-.3 .6zM29.2 258.2l.1 1.2h11.8l.2-1.1-.2-.1a4.1 4.1 0 0 1-3.3-.9l.3-.4-.1-.5a1.06 1.06 0 0 0-1.3 .9l.2 .4 .6 .5h-4.7l.3-.1a.84 .84 0 0 0 .6-.7 .84 .84 0 0 0-.5-.9l-.3-.2-.5 .1-.1 .5 .3 .4a4.2 4.2 0 0 1-3.4 .9z" fill-rule="evenodd"/>
<path d="M31 258.7l.1 .2h-.2zM31 258.6l-.3 .5 .4-.1 .2 .1z" fill-rule="evenodd"/>
<path d="M31.4 258.6h.2v.4a.25 .25 0 0 0 .2-.1 .25 .25 0 0 0-.1-.3h.1a.29 .29 0 0 1 0 .4 .29 .29 0 0 1-.4 0 .29 .29 0 0 1 0-.4z" fill-rule="evenodd"/>
<path d="M32.2 258.6a.22 .22 0 0 1 .3 .2 .22 .22 0 0 1-.3 .2zM32 258.6l.1 .5a.33 .33 0 0 0 .4-.1 .33 .33 0 0 0 0-.4 .33 .33 0 0 0-.5 0z" fill-rule="evenodd"/>
<path d="M32.9 258.7l.1 .2h-.2zM32.9 258.6l-.2 .5 .3-.1 .2 .1z" fill-rule="evenodd"/>
<path d="M33.3 258.6h.2l.1 .2 .2-.2-.2 .2 .2 .3-.3-.2v.2h-.2l.2-.3z" fill-rule="evenodd"/>
<path d="M34.7 258.7l.1 .2h-.2zM34.7 258.6l-.3 .5 .4-.1 .2 .1z" fill-rule="evenodd"/>
<path d="M35 258.6h.5h-.2v.5h-.2l.1-.5z" fill-rule="evenodd"/>
<path d="M36.2 258.6h.3h-.1v.2h.1h-.1v.3h-.2z" fill-rule="evenodd"/>
<path d="M36.7 258.6h.2v.5h-.2z" fill-rule="evenodd"/>
<path d="M37.3 258.6a.22 .22 0 0 1 .3 .2 .22 .22 0 0 1-.3 .2zM37.1 258.6v.5a.33 .33 0 0 0 .5-.1 .33 .33 0 0 0 0-.4 .33 .33 0 0 0-.5 0z" fill-rule="evenodd"/>
<path d="M37.8 258.6h.4h-.2v.2h.1h-.1v.2l.2 .1h-.4z" fill-rule="evenodd"/>
<path d="M38.4 258.6h.2l-.1 .4 .2 .1h-.3z" fill-rule="evenodd"/>
<path d="M38.9 258.6h.2v.5h-.2z" fill-rule="evenodd"/>
<path d="M39.3 258.6h.2l-.1 .1 .2 .2-.2 .2h-.1v-.2l.2 .1z" fill-rule="evenodd"/>
<path d="M34.2 247.4a1.51 1.51 0 0 1 2.1 .2 2.67 2.67 0 0 0-2.1 0zM35.7 247.6l.5 .2v.2l-.4-.1zM34.6 247.7l.5-.1 .1 .2h-.4zM34.1 247.9l.2 .1-.3 .1zM35 246.9l.2-.2 .3 .2zM34.9 245.7h.2v.3h-.2zM35 245.1l.2 .2 .2-.2-.1 .4h-.2zM35.1 246.3h.2l.1 .4-.2-.2-.2 .2zM35.3 245.7h.2v.3h-.2zM34.4 245.7l.3 .1 .1 .2-.4 .1 .2-.2zM35.7 245.8l.3-.1-.2 .2 .2 .2-.4-.1zM32.7 244.9l1-.5-.1 1-.2-.2-.3 .2-.3 1.1 .5-1 .3 .9a1.84 1.84 0 0 1 .2 1.7l.4 .1a2.48 2.48 0 0 1 2.2 .1l.2-.3-.2-.7 .7-1.7 .4 .6-.2-1-.2-.1-.2 .3v-.9l.6 .4-.6-.8-.3 .1-.1 .4-.5-.8-.5-.3 .2 .4 .6 .6-.5 .7 .5-.3a2.06 2.06 0 0 1-.1 2.2l-.5-.2-.2-.6 .2-.1 .7 .2-.4-.5 .4-.5-.7 .2-.2-.2 .2-.7-.5 .4-.5-.4 .2 .7-.2 .2-.7-.2 .4 .5-.4 .5 .8-.2 .1 .1-.2 .6-.5 .2a2.02 2.02 0 0 1 0-2.2l.3 .5-.1-.6-.3-.1 .8-1.3-.4 .4-.5 .7-.2-.3a.8 .8 0 0 0-.8 .5z" fill-rule="evenodd"/>
<path d="M29.2 250.1l.3 .2a.61 .61 0 0 1 .8 .3l.3 .2a.8 .8 0 0 1 .6 1l.4 .1 .6 .5a1 1 0 0 1 .4 1.1l-.1 .7v-.5h-.1a.96 .96 0 0 0-.8-1.3l-.2-.2h-.7l-.1-.1-.1 .1 .1 .3h.6l-1.2 1.4-.2 .9-.4 .6a1.33 1.33 0 0 0-.5 1.8l.2 .5a1.26 1.26 0 0 1-.5-1.4l-.1-.4a1.56 1.56 0 0 0 .4-1.7l-.3 .2 .2-.5a3.2 3.2 0 0 0 .7-3zM30.4 253.9h.4a2.06 2.06 0 0 1-.1 1.6l.7 .5 .4 .4-.6-.1-.8-.6-.1-.9a.51 .51 0 0 1 .1-.9zM28.6 249.3a1.52 1.52 0 0 1 2.1 .6l-1.1 .1-.2-.1-.1-.4-.5 .1zM27.5 247v.8l-.3-.4-.1 .1a3.1 3.1 0 0 0 1.9 1.5l-1 .1 .5 .6 .5 .1 .1 1.1a1.84 1.84 0 0 1-.3 2.5l-.4 .9-.3 .4 .2 .1 .4-.1 .1 .4-.2 .5-.3 .2 .1 1.8 .2-.1 .3 .6h.1l.5-.1-.2-.5a1.3 1.3 0 0 1-.1-1.7l.9-1 .2 1.1 .5 .2 .5 .5 .1-.1 .2 .4 .5-.1a1.85 1.85 0 0 0-1.2-1.4l.1-.2a1.39 1.39 0 0 0 0-1.5l-.5-.1 .5-.5a.66 .66 0 0 1 .9-.4 .66 .66 0 0 1 .3 .9l-.1 .4 .2-.1v.2l-.1 .3 .2 .5 .1-.3a2.24 2.24 0 0 0 .1-2.2 .73 .73 0 0 1-.7-.7 .73 .73 0 0 1 .6-.7v-.2a.94 .94 0 0 0-.9 .8 .48 .48 0 0 1-.1-.5 .48 .48 0 0 1 .5-.3l.5-.3a.51 .51 0 0 0-.8 .2l-.4 .3-1.1-.8 .6-.1 .2-.5-1.2-.7 .5-.4v-.4l-.4 .4v-.2a.69 .69 0 0 0 .2-1v.5l-.2 .2v-1.1l-.3-.2 .1 .6-.1 .2-.4-1.2v.6l-.6-.3 .5 .6-.6-.2 .3 .3a1 1 0 0 1 .7 1.5l-.2-.8v.8l-.5-.2v-.7l-.2 .6-.2-.1-.1-.6-.2 .4-.2-.2 .1-.7-.2 .5z" fill-rule="evenodd"/>
<path d="M29.6 249.5l.2-.2 .3 .3z" fill-rule="evenodd"/>
<path d="M32.4 250.5h5.6v2l-.2-.1v-1.7h-5.2v2.5h5.2v-.8l.1 .2-.1 1.1v-.3h-2.5v4a4.1 4.1 0 0 0 2.6-3.6l.1-.1a4 4 0 0 1-2.8 3.9 4.2 4.2 0 0 1-2.8-4.7l.1 1.3 .1-.2a3.8 3.8 0 0 0 2.5 3.4v-4h-2.5l-.2-.9z" fill-rule="evenodd"/>
<circle cx="40" cy="249.1" r=".17"/>
</g>
<path d="M100.6 267.7h66.2" fill="none" stroke="#231f20" stroke-width=".21"/>
<g fill="#000001">
<path d="M111.6 273.7l.2-.2-.5 .7zM110.4 274.5l.3 .1-.3 .8-.3-.5zM110.9 270.9h.5a9.3 9.3 0 0 1-2 3.1l-.1 .3 1-2.5zM110.6 271a14.7 14.7 0 0 0-2.2 4.9l-.3 1.2 .1 .1 .8-2.3a.42 .42 0 0 0 .2 .6 .42 .42 0 0 0 .6-.3l.2-.1 .3 .5-1.2 3.2h.2l1.1-2.9 .6 1.9 .2 .2 .2-.5a13.5 13.5 0 0 1 2-6.2l.5-.5-.2-.2-1.5 2.1 .3-.1a14.9 14.9 0 0 0-1.3 5.1l-.4-1.2a1.39 1.39 0 0 1 .2-1.8l.1-.2a.92 .92 0 0 0 .8-1.2 .75 .75 0 0 0-.7 .7l-.2 .2 1.6-3.4h-.1l-.4 .7a10.5 10.5 0 0 1-2.1 3.3l.1-.5a.32 .32 0 0 0-.3 .2 .32 .32 0 0 0 0 .4l-.5 .4a3.2 3.2 0 0 1 1.1-2.3l.5-.6a2.49 2.49 0 0 0 .7-1.6l-.3-.2z" fill-rule="evenodd"/>
<path d="M115.6 277.5a1.15 1.15 0 0 1 .1 1.3 1.15 1.15 0 0 1-1.2 .5h-.5zM112.3 275.1l-.3 1.7 .3 .2 1.2-1.5-.3 1.1 1.2-1.2a.94 .94 0 0 0 .3 1.2l.5-.3 .3 .9-1.2 1.3a.98 .98 0 0 0-.5 1 1.9 1.9 0 0 0 2.3-1.3l-.1-.2a1.02 1.02 0 0 1 .3-1.4l.5-1 1.5 .3-.2-.4v.2l-1.1-.1v-.3l2-3.6 .1-.2-.1-.2-1.8 2.7a6.6 6.6 0 0 1-1.5 3l-.2-.2a1.01 1.01 0 0 1 .4-1.4l.1-.2-.2-.1-.4 .4-.2 .5-.5 .4-.2-.4 .1-.9-.2-.1-.8 1 .2-1h-.1l-1.4 1.8 .2-1.5v-.1z" fill-rule="evenodd"/>
<path d="M113.7 273.6l.3 .2h-.3z" fill-rule="evenodd"/>
</g>
<path d="M179 281l-6 6.2" fill="none" stroke="#231f20" stroke-width=".21"/>
<g font-size="7.1" fill="#231f20">
<text x="115.5" y="250.6">REGULATORY SIGN</text>
<text x="175.4" y="274">TC1838</text>
</g>
<text font-size="5.6" fill="#231f20" x="112.8" y="258.9">“PEDESTRIAN DIRECTION”</text>
<g font-size="4.2" fill="#231f20">
<text x="100.6" y="267.2">APPROVED AS OFFICIAL TRAFFIC SIGN</text>
<text x="174.7" y="285.6">A</text>
<text x="180.8" y="285.5">B</text>
</g>
<g font-size="4" fill="#231f20">
<text x="170.4" y="125.2">Right direction</text>
<text x="100.1" y="127.2">Left direction</text>
<text x="106.7" y="131.6">option</text>
<text x="178.4" y="129.6">option</text>
<text x="45" y="195.9">TC1839_1</text>
<text x="22.7" y="206.4">Example</text>
<text x="17.1" y="221.9">Colour Legend</text>
<text x="111.9" y="221.1">Notes:</text>
<text x="111.9" y="226.4">1. TC1839 may be used to supplement TC1838.</text>
<text x="25.8" y="229.3">Retroreflective white (background)</text>
<text x="111.9" y="231.8">2. Install left or right direction option as required.</text>
<text x="25.7" y="235.3">Black (legend)</text>
</g>
<g font-size="3.8" fill="#231f20">
<text x="110.2" y="22.1">a</text>
<text x="149.4" y="27.3">r</text>
<text x="150.3" y="26.1">r</text>
<text x="151.3" y="33.9">e</text>
<text x="70.5" y="41.8">d</text>
<text x="151.3" y="60.9">h</text>
<text x="62.1" y="76.1">b</text>
<text x="151.3" y="88.3">g</text>
<text x="151.3" y="102.9">f</text>
<text x="70.5" y="111.7">c</text>
<text x="151.3" y="117.1">e</text>
<text x="77.7" y="142.5">a</text>
<text x="88.4" y="142.5">b</text>
<text x="97.3" y="142.5">c</text>
<text x="105.3" y="142.5">d</text>
<text x="114.1" y="142.5">e</text>
<text x="125.8" y="142.4">f</text>
<text x="135.6" y="142.5">g</text>
<text x="145.9" y="142.4">h</text>
<text x="157.3" y="142.5">r</text>
<text x="57.2" y="147.6">SIZE A</text>
<text x="75.6" y="147.6">450</text>
<text x="86.3" y="147.6">600</text>
<text x="97.2" y="147.6">5</text>
<text x="104.3" y="147.6">15</text>
<text x="113" y="147.6">45</text>
<text x="123.2" y="147.6">145</text>
<text x="134.5" y="147.6">50</text>
<text x="143.8" y="147.6">315</text>
<text x="155.9" y="147.6">45</text>
<text x="57.1" y="152.7">SIZE B</text>
<text x="75.6" y="152.7">600</text>
<text x="86.3" y="152.7">800</text>
<text x="97.2" y="152.7">5</text>
<text x="104.3" y="152.7">15</text>
<text x="113" y="152.7">60</text>
<text x="123.2" y="152.7">190</text>
<text x="134.5" y="152.7">70</text>
<text x="143.8" y="152.7">420</text>
<text x="155.9" y="152.7">60</text>
<text x="57" y="157.8">SIZE C</text>
<text x="75.6" y="157.8">750</text>
<text x="85.3" y="157.8">1000</text>
<text x="97.2" y="157.8">8</text>
<text x="104.3" y="157.8">24</text>
<text x="113" y="157.8">75</text>
<text x="123.2" y="157.8">240</text>
<text x="134.5" y="157.8">85</text>
<text x="143.8" y="157.8">525</text>
<text x="155.9" y="157.8">75</text>
</g>
<g font-size="3.5" fill="#231f20">
<text x="21.6" y="267.9">Department of Transport and Main Roads</text>
<text x="17.7" y="271.8">Infrastructure Management &amp; Delivery Division</text>
<text x="16.7" y="280.6">Designed</text>
<text x="42.7" y="280.6">Checked</text>
<text x="69.7" y="280.6">Scale</text>
<text x="98.5" y="281.4">PRINCIPAL ENGINEER</text>
<text x="154.7" y="276.2">12/02/19</text>
<text x="157.4" y="281.2">Date</text>
<text x="16.9" y="284.8">TV 06/10</text>
<text x="43.3" y="284.9">DJ 02/19</text>
<text x="69.7" y="285.2">Not to Scale</text>
<text x="98.5" y="284.8">(Traffic Engineering)</text>
</g>
</svg>
